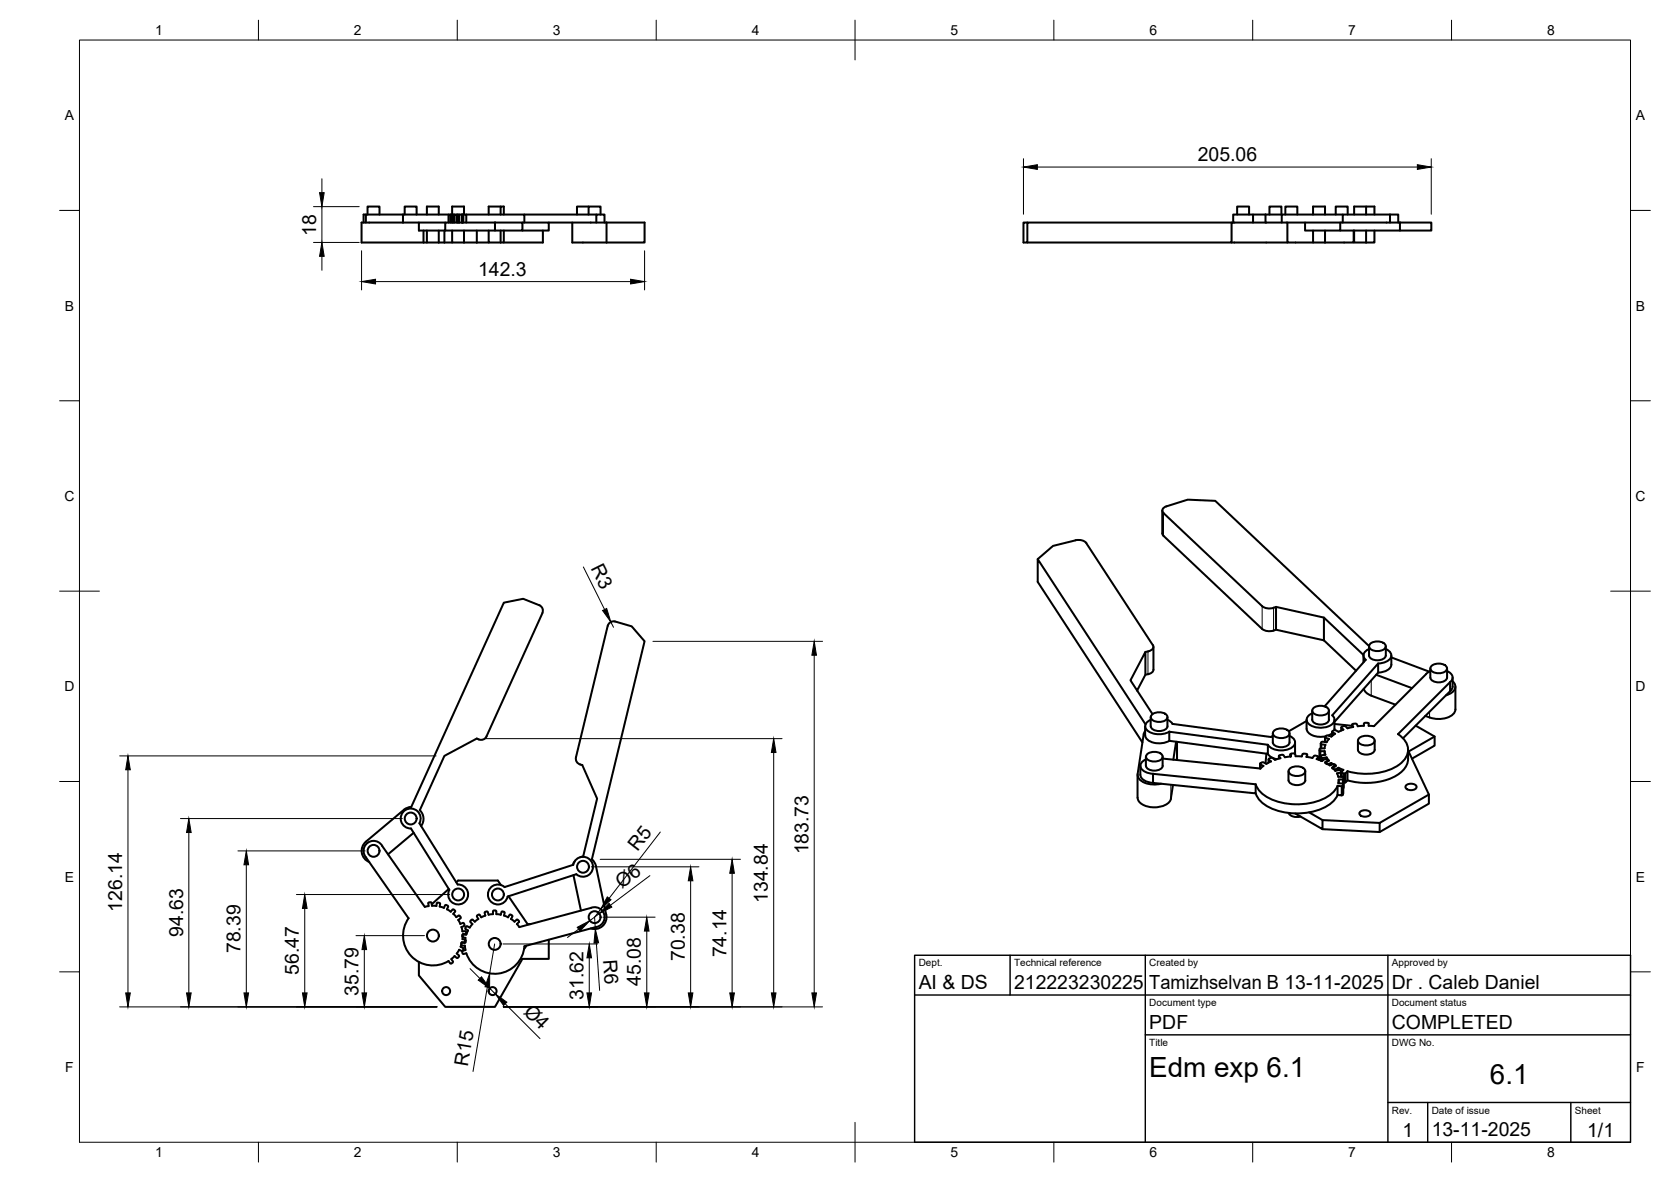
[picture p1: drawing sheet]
<svg xmlns="http://www.w3.org/2000/svg" width="420mm" height="297mm" viewBox="0 0 420 297" stroke-linecap="round" stroke-linejoin="round" font-family="sans-serif">
<!-- layer: Visible -->
<g fill="none" stroke="#000" stroke-width=".51">
<path d="M92 53.9h-.6v2M92.4 53.9v-2h3v2M101.3 55.9h4M101.3 53.9h11.5M101.3 53.9h-9.3v2M101.3 55.9h-10.4v5h15.6M101.3 53.9v2M101.7 53.9v-2h3.1v2M106.5 57.9v3M107.3 53.9v-2h3v2M107.3 57.9v3h3M110.3 57.9v3"/>
<path d="M111.7 57.9v3M112 55.9h-6.7v2h6.7v-2h12.5M112 57.9h12.5M113.2 53.9h-.4v2M113.5 53.9h-.3v2M113.7 53.9v-2h3v2M113.7 57.9v3h3M113.9 53.9h-.4v2M113.9 53.9v2M114.3 53.9h-.4v2M114.9 53.9h-.6v2M115.1 55.9v-2h.3v2v-2h.8l-.1 2 .1-2h.1v2"/>
<path d="M115.1 53.9h-.2v2M116.3 53.9h.2v2M116.5 53.9h.7v2M116.7 57.9v3M117.2 53.9h14.6v2M119.9 57.9v3M122.9 57.9v3h3M124.5 55.9h6.9v2h-6.9zM125.9 51.9h-3v2M125.9 53.9v-2h.8v2M125.9 57.9v3M126.7 57.9v3h-.8"/>
<path d="M131.4 55.9h6.6v2h-6.6M131.8 53.9h18.1M136.5 57.9v3h-9.8M138 55.9h14.5M143.9 55.9v5h8.6M148 53.9v-2h3v2M148 51.9h-2.9v2M149.9 55.9v-2h2.1v2M152.5 55.9h9.6v5h-9.6M152.5 55.9v5M258.3 55.9h-1v5h1v-5h51.4M311.1 53.9v-2h3v2"/>
<path d="M315.1 53.9v2M318.2 53.9h-8.1v2M318.2 53.9h4.1M318.2 53.9v2M319.2 53.9v-2h3v2M323.2 53.9v-2h3v2M323.7 55.9v5h6.5M328.1 55.9v2h8.9v-2M330.2 53.9v-2h3v2M330.2 57.9v3h3M333.2 57.9v3M335.9 53.9v-2h3v2"/>
<path d="M337 57.9h15M337.6 55.9h14.4M337.6 53.9h-15.3v2M340.4 57.9v3h-7.2M340.5 57.9v3h3M343.5 51.9h-3v2M343.5 53.9v-2h2.1v2M343.5 57.9v3M345.6 57.9v3h-2.1M349.5 53.9h-11.9v2h-27.9v5h-51.4M349.5 53.9h2.1v2M349.5 53.9v2"/>
<path d="M352 55.9h7.9v2h-7.9zM106.5 60.9h.8M110.3 60.9h3.4M116.7 60.9h3.2M119.9 60.9h3M309.7 60.9h14M292.2 128.3v5.7l.4 .7 24.8 23.4 1.3 .5 1.6-.1M293.2 127.3l5.4-1.7 7 .3 38.6 36.5M293.3 127.2a1.01 1.01 0 0 0-.9 .7 1.01 1.01 0 0 0 .2 1l24.8 23.4 1.3 .6 1.6-.2M136.4 154.1a1.47 1.47 0 0 0-.8-2l-4-1.6-4.9 1-23.3 51.3-.8 .1-1 .6-9.6 8M136.4 154.1l-14.1 31a1.49 1.49 0 0 1-1.9 .7M260.9 140.5l3.9-3.3 5.6-1.4a2.68 2.68 0 0 1 2.7 .7l16.8 25.6"/>
<path d="M320.8 152.5l12.1 2.7v5.7l-12.1-2.7zM320.8 152.5l-.6 .2M320.8 158.2l-.6 .3M332.9 155.2l9.9 9.4M285.9 173.5l2.1-3.9v-5.8l-3.8 7.2 5.6 8.5M289.6 179.7a2.77 2.77 0 0 1 3.9 .3 1.72 1.72 0 0 1-2 1.4 1.72 1.72 0 0 1-2.1-1.4zM289.9 162.1a.95 .95 0 0 1-.7 1.4l-1.2 .3M290 162.6v5.7a1.9 1.9 0 0 1-2 1.3M329.9 178.6v2.3a2.43 2.43 0 0 0 3.6 .8l.6-.5 .1-.3-.1-2.3M330 179.2a1.6 1.6 0 0 0-1.4 1.5 1.6 1.6 0 0 0 1.1 1.7 4.9 4.9 0 0 0 5.7-.9 1.28 1.28 0 0 0-.4-1.7l11.5-13.1v2.3l-11 12.4M330.2 178a2.77 2.77 0 0 1 3.9 .4 1.72 1.72 0 0 1-2 1.4 1.72 1.72 0 0 1-2.1-1.4zM332.9 160.9l8.1 7.7"/>
<path d="M342.8 164.7v1.8M342.9 173.1a2.63 2.63 0 0 0 1.9 1.7l6.1 2.3M344.2 162.4v2.3M344.2 164.7a2.43 2.43 0 0 0 3.6 .9l.6-.6v-.3M344.2 163.1a1.57 1.57 0 0 0-1.2 1.1 1.57 1.57 0 0 0 .4 1.6l-10.4 11.7M344.5 161.9a2.77 2.77 0 0 1 3.9 .3 1.72 1.72 0 0 1-2.1 1.4 1.72 1.72 0 0 1-2-1.4zM346 169.6l9 3.3M348.4 163.1a1.63 1.63 0 0 1 1.4 1.6 1.63 1.63 0 0 1-1.3 1.6l-2 .4M348.4 162.4v2.3M349.8 164.7v2.3a2.59 2.59 0 0 1-2.5 1.9l-.8 .1M349.8 165.2l9.6 3.6M359.6 168v2.3a2.43 2.43 0 0 0 3.6 .8l.6-.5 .1-.3v-2.3"/>
<path d="M359.6 168.6l-.8 .6-13.3 13.3-1.4-.1M359.9 167.4a2.77 2.77 0 0 1 3.9 .4 1.72 1.72 0 0 1-2.1 1.4 1.72 1.72 0 0 1-2-1.4zM363.9 168.6a1.57 1.57 0 0 1 1.2 1.2 1.57 1.57 0 0 1-.5 1.6M365.3 171.2a1.77 1.77 0 0 1 .6 1.8 1.77 1.77 0 0 1-1.3 1.3l-1 .4M365.3 170.3l-.1 2.6-.6 .8M366 172.6v5.7a3.3 3.3 0 0 1-3.5 2.3h-1.9l-2.2-.7M120.3 185.8l-.4-.2-8.2 4.4-6.1 13.6a2.99 2.99 0 0 1 .3 4M145.9 192.1a1.49 1.49 0 0 1-1.1-1.8l8-33a1.49 1.49 0 0 1 1.8-1.1l4.2 1.2 3.3 3.7-13.3 54.8 .8 1 .2 .7 2.6 12.3a3 3 0 0 1-3.9 3.4M145.9 192.1l.5 .2 3.7 8.4-3.5 14.6M286 194.7v5.8M286.1 194.5a2.84 2.84 0 0 0 2.8 2.5l1.8 .1 1.2-.2M286.7 192.5v2.2"/>
<path d="M286.7 194.7a2.53 2.53 0 0 0 2.5 2h.7M287.9 182.5v2.3M288 184.8a3.1 3.1 0 0 0 3.3 2l1.8-.2 .9-.4M288 183.7l-.4 .8-1.6 10M288 182l-27.1-41.5v5.7l26.4 40.4M288.1 190.2v2.3M288.1 192.4a2.43 2.43 0 0 0 3.6 .9l.6-.5 .1-.4M288.1 190.8a1.61 1.61 0 0 0-1.3 1.6 1.61 1.61 0 0 0 1.2 1.6l1.9 .5M288.4 189.6a2.77 2.77 0 0 1 3.9 .4 1.72 1.72 0 0 1-2.1 1.4 1.72 1.72 0 0 1-2-1.4zM289.3 180.2v2.3a2.43 2.43 0 0 0 3.6 .9l.6-.6 .1-.3-.1-2.3M289.4 180.9a1.63 1.63 0 0 0-1.4 1.6 1.63 1.63 0 0 0 1.3 1.6 5.5 5.5 0 0 0 4.7-.2M289.9 194.5l25.8 2.6v2.3l-25.8-2.6z"/>
<path d="M292.3 190.6l24.6 2.5 .8-.6-.9-.4M292.3 190.2v2.3M293.6 180.9l.7 .4 .5 .6 24.8 3.3 .4-.3M294 183.9l24.8 3.3v2.2l-24.8-3.2zM294.9 197.3l-.5 3.4M295.7 186.4l-.7 4.5M295.9 190.6v.4M296 186.4v4.2M315.7 199.4a8 8 0 0 0 6.2 4.5 15.8 15.8 0 0 0 12.8-2.1l1.2-1.3 .4-.7M315.7 197.1a8 8 0 0 0 6.2 4.5 15.8 15.8 0 0 0 12.8-2.1l1.2-1.3 .4-.7M318.4 189.4l-.2 2.4M318.8 189.5l.8 .8 1.5 .5"/>
<path d="M319 191.7v-.9l.6 .5-1.2 .6-.8-.4-.8 .4v1.2v-1.2M320 184.3v2.3a2.43 2.43 0 0 0 3.6 .8l.6-.5 .1-.3-.1-2.3M320.3 183.7a2.77 2.77 0 0 1 3.9 .4 1.72 1.72 0 0 1-2.1 1.4 1.72 1.72 0 0 1-2-1.4zM321.6 190.6v-.6l.4 .5-1.4 .5-.7-.6h-.3l-.6 .4M321.6 190l.1-.2 1-.1 .4 .6M324 193.8v2.3M324 196.1a2.43 2.43 0 0 0 3.6 .8l.5-.5 .1-.3M324.2 193.3a2.77 2.77 0 0 1 4 .3 1.72 1.72 0 0 1-2.1 1.4 1.72 1.72 0 0 1-2.1-1.4zM324.2 184.9a1.65 1.65 0 0 1 1.4 1.7 1.65 1.65 0 0 1-1.4 1.6 4.8 4.8 0 0 1-5.4-1M324.5 189.5l1.2-.1 .1 .6M324.6 190.1l-.1-.6v.6M324.6 190.1l-1.5 .2"/>
<path d="M325.6 186.6v2.3M325.6 188.9l-.1 .5M325.8 190l1.5 .1 .2-.6 .3-.1 .9 .2v.6M328.2 193.8v2.3M328.5 181.2l-4.5 2.6M328.5 180.9v2.3M328.5 183.2a2.95 2.95 0 0 0 3.2 2l1.6-.2M328.7 189.6l-.2 .6 1.5 .3 .4-.6 1 .1 .1 .9M331.1 190.8l1.3 .4 .7-.4h.3l.6 .4-.7 .5 1.1 .6 1.1-.3 .4 .4v.2l-.9 .3 .8 .8 1.2-.1 .3 .4-.2 1.2M331.5 190.2l-.5 .6M331.8 188.6l.2 .2M332 191.1h.1"/>
<path d="M332.1 186.9l.1 .1v1.1M332.1 190l.2 1.2M332.2 187l1.1 .2-.2 .9-1.3 .1v2.7l.2 .2v-2.3h1.1M332.3 190.4l.2 .1v.6M332.5 190.5l1.1-.2v.5M333.1 188.8l.2 .9-1.2 .3v1.1M333.1 188.8v.9M333.2 185.2v1.3M333.2 185.4l1 .3-.6 .8h-1.3l-.2 .4v1.2M333.6 190.3l.6 .8-1 .4v.2l.6 .4 1-.4v.5M334.8 191.7l.9 .7M334.9 184l.8 .4-.9 .7-1.3-.2-.3 .3v1.3"/>
<path d="M335 184.3l-1 .5M335.5 180.9v2.6M335.5 181.9l4.5 .5M335.7 192.5l-.8 .4 .1 .2 .5 .3h.3v.3M335.8 193.4l.7-.5v.6M336.5 196.8l1.3 .3-.2 2.7M336.5 192.9l1.3 .6M336.6 196.1v.7M336.6 195.9l-.1 .9M337.1 194.1l-.9 .2 .3 .9h1l.3 .1v2.8M337.2 194l.2 1.2M337.2 182.8l.6 .6"/>
<path d="M337.4 194.2l.5 .2M337.4 197.6l-1.1-.1v2.3M337.6 197.5l-.2 .1v2.3l-1.1-.1M337.7 195.9h-1.1M337.8 197.1l-.2 2.7-.2 .1M337.8 193.5l-.6 .5v1.2M337.8 183.4l-1.3 .5-1-.4-.5 .3-.1 1.1M337.9 195.7l-.2 .2v1.1M338.3 194.4h-.4v2.2M338.3 196.6l.5-.5v-2.3l-.5 .6v2.2l-.4 .1M338.8 183l-.5-.5-.9 .2-.2 .9M340 182.1l.3 .6-1.5 .3"/>
<path d="M341.4 188.4a2.43 2.43 0 0 0 3.6 .9l.6-.6 .1-.3M341.4 186.1v2.3M341.7 185.6a2.77 2.77 0 0 1 3.9 .3 1.72 1.72 0 0 1-2.1 1.4 1.72 1.72 0 0 1-2-1.4zM344.1 182.4v-.6l-.2-.2-1 .2v.6l-1.5 .1-.3-.6-.3-.1-.8 .3v.6M345.7 186.1v2.3M352.8 185.5l11.8-11.8v-2.3l-13.1 13.1a4.3 4.3 0 0 1 2.6 3.7 4.3 4.3 0 0 1-2.3 3.9 16.1 16.1 0 0 1-13 1.7M353.5 197.4a1.83 1.83 0 0 1 2.7 .2 1.57 1.57 0 0 1-2.7 .5l-.1-.5zM354.1 188.4a5.8 5.8 0 0 1-1.1 5 13.7 13.7 0 0 1-11.1 3.3l-3.1-.6M356 182.4l4.7 2.7v2.3l-5.7 3.3M359.3 199.7l-12.4 7.1v2.3l-14.4-.7M360.7 185.1l-6.5 3.8 5.1 10.8v2.3l-12.4 7.1M92 215.4l10.7 15.4"/>
<path d="M92 211.5a3 3 0 0 0 .8 5.1M96.1 212.6l10.7 15.3M96.1 212.6a2.51 2.51 0 0 0-3.6-.8 2.51 2.51 0 0 0-.5 3.6M101.5 203.9a2.51 2.51 0 0 1 3.3-.2 2.51 2.51 0 0 1 .7 3.2l9.6 15.4a2.51 2.51 0 0 1 2.6 2.9 2.51 2.51 0 0 1-3.3 2 2.51 2.51 0 0 1-1.4-3.6l-9.7-15.4a2.51 2.51 0 0 1-2.3-1.5 2.51 2.51 0 0 1 .5-2.8zM104 209.3l-6.4 5.4M144.2 219.9l1.9 8.9M144.5 216.5l-.4 .8M146.6 215.3l-.7 .1M286 200.5a3.1 3.1 0 0 0 3.2 2.3 5 5 0 0 0 5.1-1.7l.1-.4M324 204.3a2.55 2.55 0 0 0 3 .9M325.7 204.4l6.8 4v-2.3l14.4 .7M329.2 204.2l3.3 1.9"/>
<path d="M341.9 204.1a1.83 1.83 0 0 1 2.7 .2 1.57 1.57 0 0 1-2.7 .5l-.1-.5zM102.7 230.7a7.5 7.5 0 0 0 .7 9.5 7.5 7.5 0 0 0 9.4 1.3l.4 .6 .3 .1 .4-.6-.4-.6M107.8 227.7l-1 .2M109.7 227.7l.1-.8h.7l.2 .2-.1 .7 1 .3M109.7 227.7l-1.1-.1-.1-.7-.1-.2-.7 .2 .1 .8M111.6 228.2l.3-.7 .3-.1 .5 .4-.3 .7 .9 .6 .5-.6h.2l.5 .6-.5 .6M112.8 223.4l-4.2 3.8M114 229.7l.7 .8M114.7 230.5l.7-.5 .5 .5-.1 .2-.6 .5M114.7 221.7l.5-.4h10l.7 1.1M115.2 231.2l.5 1M115.7 232.2l.7-.3 .4 .6-.1 .2-.7 .3 .3 1"/>
<path d="M116.2 236.8l-.4 1.1 .7 .3-.1 .7-.3 .1-.7-.3-.5 .9 .5 .5v.3l-.3 .3-.2 .1-.6-.5M116.2 234.1l.8-.1 .2 .6-.1 .2-.8 .1v1.1M116.3 236l.7 .1 .1 .7-.2 .2-.8-.1M116.9 236.8h-.8l-.1 .2 .1 .6h.8M116.9 237.6l.1 1.1-.7 .3-.1 .1 .3 .7 .7-.2a7.5 7.5 0 0 0 8.1 5.1 7.5 7.5 0 0 0 6.6-6.9M117 235.7l-.1 1.1M124 229.7v-.7l.1-.2 .7 .2v.7M124 229.7l-1.1 .2-.5-.9-.6 .3 .2 .8-1 .4-.4-.6-.6 .2-.1 .2 .4 .7-.9 .6-.6-.5h-.2l-.4 .6 .6 .5-.7 .9-.7-.4-.4 .5v.3l.7 .3-.4 1.1-.8-.2-.2 .1v.7l.7 .2M124.8 229.7l1.1 .2 .2-.8 .7 .1 .1 .1-.2 .8 1.1 .4M126.9 222.9l17.2-5.6a2.51 2.51 0 0 1 3.4-1.8 2.51 2.51 0 0 1 1.2 3.7 2.51 2.51 0 0 1-3.8 .5l-17.3 5.6M126.9 222.9a2.51 2.51 0 0 0-3.8 .6 2.51 2.51 0 0 0 1.2 3.6 2.51 2.51 0 0 0 3.3-1.8M127.8 230.5l.3-.6 .3-.1 .5 .5-.4 .6 .9 .7 .5-.5h.3l.3 .6-.5 .5"/>
<path d="M127.9 225.2l4.8 7h.7M130 232.2l.6 .8 18.1-4.9a2.51 2.51 0 0 1 3.2 1.7 2.51 2.51 0 0 1-1.9 3.1M132.3 237.7l-.5 .7M138 236.2v4.8h-6.6l-6.9 12h-12.5l-6.7-7.9v-3.3M149.9 232.9l-18.1 4.9M114.3 240.3l-.8 .7"/>
<circle cx="93.9" cy="213.8" r="1.49"/>
<circle cx="103.3" cy="205.7" r="1.49"/>
<circle cx="146.6" cy="217.8" r="1.49"/>
<circle cx="108.8" cy="235.1" r="1.49"/>
<circle cx="115.2" cy="224.8" r="1.49"/>
<circle cx="124.4" cy="237.2" r="1.49"/>
<circle cx="125.2" cy="224.8" r="1.49"/>
<circle cx="149.5" cy="230.5" r="1.49"/>
<circle cx="112.2" cy="249.1" r="1.01"/>
<circle cx="123.9" cy="249.1" r="1.01"/>
</g>
<!-- layer: Visible Narrow -->
<path d="M292.5 128.9v5.7M317.4 152.3v5.8M320.2 152.7v5.8M288.6 163.7v5.7M344.8 171v3.8M359.5 178.9v1.4M294.4 197.2v3.5M295.9 186.4v4.2" fill="none" stroke="#000" stroke-width=".25"/>
<!-- layer: BORDER -->
<g fill="none" stroke="#000" stroke-width=".25">
<path d="M20 10.1h390v276.9h-390zM65 5.1v5M115 5.1v5M165 5.1v5M215 5.1v10M265 5.1v5M315 5.1v5M365 5.1v5M15 52.9h5M410 52.9h5M15 100.7h5M410 100.7h5"/>
<path d="M15 148.6h10M405 148.6h10M15 196.4h5M410 196.4h5M15 244.2h5M410 244.2h5M65 287v5M115 287v5M165 287v5M215 282.1v9.9M265 287v5M315 287v5"/>
<path d="M365 287v5"/>
</g>
<!-- layer: TITLEBLOCK -->
<path d="M230 240.1h180v46.9h-180zM230 250h180M254 240.1v9.9M288 240.1v46.9M349 240.1v46.9M288 260.1h122M349 277.1h61M359 277.1v9.9M395 277.1v9.9" fill="none" stroke="#000" stroke-width=".36"/>
<!-- layer: FD_Dimensions -->
<g fill="none" stroke="#000" stroke-width=".25">
<path d="M257.3 39.9v13.9M359.9 39.9v13.9M78.8 51.9h11.5M80.9 44.9v3.5M80.9 51.9v9M260.8 42h95.6M78.8 60.9h11.5M80.9 64.4v3.5M90.9 63v9.9M94.4 70.8h64.2M162.1 63v9.9M146.7 142.5l5.3 10.7"/>
<path d="M153.6 156.3l.7 1.3M164.2 161.2h42.6M204.7 164.7v84.8M30.1 190h79.5M32.2 193.4v56.1M122 185.6h74.6M194.5 189.1v60.4M45.4 205.7h55.8M47.5 209.2v40.3M59.8 213.8h32M61.9 217.3v32.2M148.7 217.8h27"/>
<path d="M150.9 215.9h35.3M166 209.1l-12.8 16.6M184.1 219.5v30M74.5 224.8h38.6M76.6 228.3v21.2M89.5 235.1h17.2M91.6 238.6v10.9M124.4 237.2l-1.3 7.4M126.5 237.2h23.8M145.5 233.5l-2.8 2.1M149.9 237l.9 11.9M150.7 229.6l-2.4 1.8"/>
<path d="M151 228.5l-1.5 2 .2 3M151.6 230.5h13.1M162.6 234v15.5M163.4 220.1l-9.9 7.4M173.7 221.3v28.2M30.1 253h79.8M118.2 243.4l2.5 2.5M122.5 248.1l-3.6 21.2M123.1 248.4l1.5 1.4M126.6 253h80.2M127 252.3l8.8 8.7M148.2 240.7v8.8"/>
</g>
<g fill="#000" stroke="#000" stroke-width=".25">
<path d="M80.3 48.4h1.2l-.6 3.5zM257.3 42l3.5-.6v1.2zM356.4 41.4l3.5 .6-3.5 .6zM80.9 60.9l.6 3.5h-1.2zM90.9 70.8l3.5-.6v1.2zM158.6 70.2l3.5 .6-3.5 .6zM151.5 153.4l1-.5 1.1 3.4zM204.7 161.2l.6 3.5h-1.2zM32.2 190l.6 3.4h-1.2zM194.5 185.6l.6 3.5h-1.1zM47.5 205.7l.6 3.5h-1.2zM61.9 213.8l.6 3.5h-1.2z"/>
<path d="M184.1 215.9l.6 3.6h-1.2zM76.6 224.8l.6 3.5h-1.1zM91.6 235.1l.6 3.5h-1.2zM145.1 233l3.2-1.6-2.5 2.6zM149.7 233.5l.8 3.4-1.1 .1zM152.7 225.4l.9 .7-2.6 2.4zM153.1 227l.7 1-3.1 1.6zM162.6 230.5l.6 3.5h-1.2zM173.7 217.8l.5 3.5h-1.1zM31.6 249.5h1.2l-.6 3.5zM46.9 249.5h1.2l-.6 3.5zM61.3 249.5h1.2l-.6 3.5z"/>
<path d="M76.1 249.5h1.1l-.6 3.5zM91 249.5h1.2l-.6 3.5zM120.2 246.3l.9-.8 2 2.9zM123.1 244.6v3.6l-1.1-.2zM124.6 249.8l2.8 2-.8 .9zM147.6 249.5h1.1l-.5 3.5zM148.2 237.2l.5 3.5h-1.1zM162 249.5h1.2l-.6 3.5zM173.1 249.5h1.1l-.5 3.5zM183.5 249.5h1.2l-.6 3.5zM194 249.5h1.1l-.6 3.5zM204.1 249.5h1.2l-.6 3.5z"/>
</g>
<g font-size="7">
<text x="289" y="270.6">Edm exp 6.1</text>
<text x="374.6" y="272.3">6.1</text>
</g>
<g font-size="4.9">
<text x="301.2" y="40.5">205.06</text>
<text x="79.5" y="59.3" transform="rotate(-90 79.5 59.3)">18</text>
<text x="120.2" y="69.3">142.3</text>
<text x="148.4" y="142.7" transform="rotate(63 148.4 142.7)">R3</text>
<text x="160.3" y="214.1" transform="rotate(-52 160.3 214.1)">R5</text>
<text x="203.3" y="214.7" transform="rotate(-90 203.3 214.7)">183.73</text>
<text x="156.3" y="223.4" transform="rotate(-37 156.3 223.4)">Ø6</text>
<text x="193.1" y="226.9" transform="rotate(-90 193.1 226.9)">134.84</text>
<text x="30.7" y="229.1" transform="rotate(-90 30.7 229.1)">126.14</text>
<text x="46" y="235.5" transform="rotate(-90 46 235.5)">94.63</text>
<text x="60.5" y="239.6" transform="rotate(-90 60.5 239.6)">78.39</text>
<text x="75.2" y="245" transform="rotate(-90 75.2 245)">56.47</text>
<text x="151.7" y="241.4" transform="rotate(86 151.7 241.4)">R6</text>
<text x="172.2" y="241.6" transform="rotate(-90 172.2 241.6)">70.38</text>
<text x="182.7" y="240.6" transform="rotate(-90 182.7 240.6)">74.14</text>
<text x="90.1" y="250.2" transform="rotate(-90 90.1 250.2)">35.79</text>
<text x="146.7" y="251.2" transform="rotate(-90 146.7 251.2)">31.62</text>
<text x="161.2" y="247.8" transform="rotate(-90 161.2 247.8)">45.08</text>
<text x="231" y="248.5">AI &amp; DS</text>
<text x="255" y="248.5">212223230225</text>
<text x="289" y="248.5">Tamizhselvan B 13-11-2025</text>
<text x="350" y="248.5">Dr . Caleb Daniel</text>
<text x="131.4" y="254.5" transform="rotate(45 131.4 254.5)">Ø4</text>
<text x="289" y="258.6">PDF</text>
<text x="350" y="258.6">COMPLETED</text>
<text x="117.7" y="268" transform="rotate(-80 117.7 268)">R15</text>
<text x="352.6" y="285.7">1</text>
<text x="360" y="285.5">13-11-2025</text>
<text x="399.1" y="285.7">1/1</text>
</g>
<g font-size="3.5">
<text x="39" y="8.8">1</text>
<text x="89" y="8.8">2</text>
<text x="139" y="8.8">3</text>
<text x="189" y="8.8">4</text>
<text x="239" y="8.8">5</text>
<text x="289" y="8.8">6</text>
<text x="339" y="8.8">7</text>
<text x="389" y="8.8">8</text>
<text x="16.3" y="30.2">A</text>
<text x="411.3" y="30.2">A</text>
<text x="16.3" y="78">B</text>
<text x="411.3" y="78">B</text>
<text x="16.2" y="125.9">C</text>
<text x="411.2" y="125.9">C</text>
<text x="16.2" y="173.7">D</text>
<text x="411.2" y="173.7">D</text>
<text x="16.3" y="221.6">E</text>
<text x="411.3" y="221.6">E</text>
<text x="16.4" y="269.4">F</text>
<text x="411.4" y="269.4">F</text>
<text x="39" y="290.8">1</text>
<text x="89" y="290.8">2</text>
<text x="139" y="290.8">3</text>
<text x="189" y="290.8">4</text>
<text x="239" y="290.8">5</text>
<text x="289" y="290.8">6</text>
<text x="339" y="290.8">7</text>
<text x="389" y="290.8">8</text>
</g>
<g font-size="2.5">
<text x="231" y="242.9">Dept.</text>
<text x="255" y="242.9">Technical reference</text>
<text x="289" y="242.9">Created by</text>
<text x="350" y="242.9">Approved by</text>
<text x="289" y="252.8">Document type</text>
<text x="350" y="252.8">Document status</text>
<text x="289" y="262.9">Title</text>
<text x="350" y="262.9">DWG No.</text>
<text x="350" y="279.9">Rev.</text>
<text x="360" y="279.9">Date of issue</text>
<text x="396" y="279.9">Sheet</text>
</g>
</svg>
